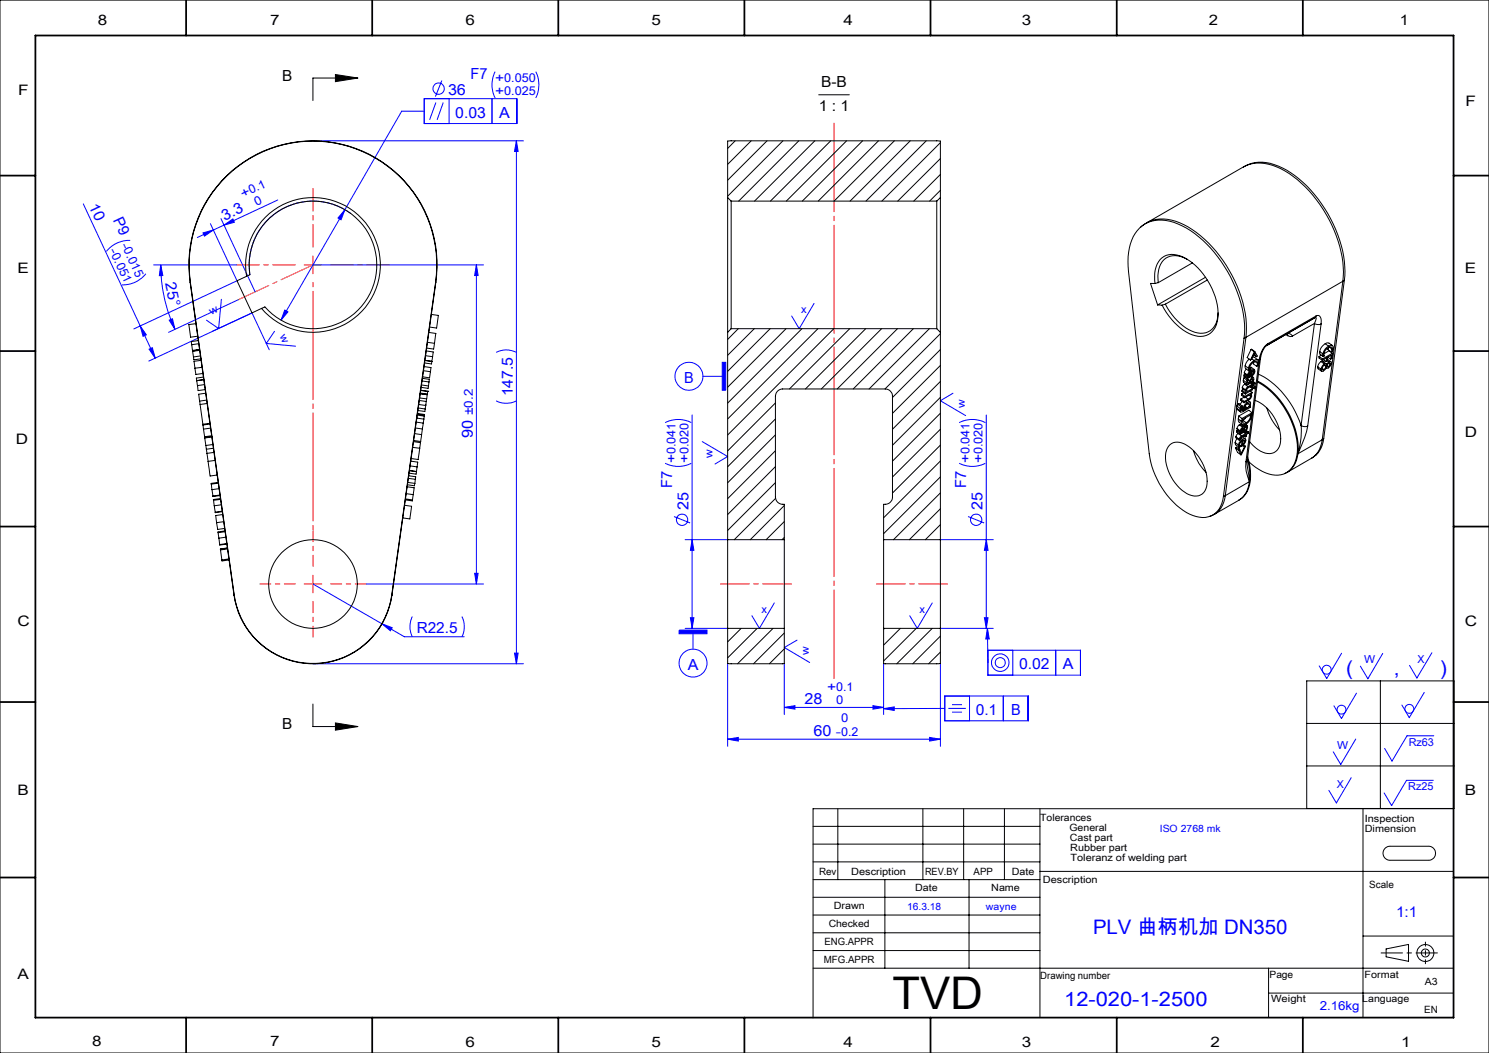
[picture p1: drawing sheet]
<svg xmlns="http://www.w3.org/2000/svg" width="420mm" height="297mm" viewBox="0 0 420 297" stroke-linecap="round" stroke-linejoin="round" font-family="sans-serif">
<g fill="none" stroke="#00f" stroke-width=".28">
<path d="M88.3 39.7h59.3M119.7 31.4h-6.4l-34 58.9M119.7 27.8h26.1v7.1h-26.1zM122.9 28.9l-1.7 4.9M124.6 22.7l-1.8 4.6M125 28.9l-1.7 4.9M126.7 27.8v7.1M138.8 27.8v7.1M139.7 20.2a8.2 8.2 0 0 0 0 7.4M145.7 39.7v147.5M145.7 39.7l.5 3h-1.1zM151.1 20.2a8.2 8.2 0 0 1 0 7.4"/>
<path d="M23.5 57.5l16 34.4M78.4 56.4l-15.2 7.1M97.3 59.1l-1.1 2.9-.8-.5zM36.7 67.8a8.3 8.3 0 0 0-6.7 3.1M41.1 77.2a8.3 8.3 0 0 1-6.7 3.2M43.3 74.7h23.5M45.3 74.7l.6 3h-1zM45.3 74.7a43.2 43.2 0 0 0 4.1 18.2M57.3 65.7l2.9-.8-2.5 1.7zM59.3 63.1l7.6 16.1-29.2 13.6M60.2 64.9l-4.5 2.1M62.3 61.7l9.7 20.6"/>
<path d="M63.2 63.5l-3 1.4M63.2 63.5l2.5-1.7 .4 .9zM88.3 74.7h48.1M99 60.2a18 18 0 0 0-20.1-.9 18 18 0 0 0-8.4 18.2M134.4 74.7v90M134.4 74.7l.5 3h-1zM39.5 91.9l4.3 9.1M39.5 91.9l1.8 2.5-.9 .5zM42.1 98.5l.9-.4 .8 2.9zM47.7 90.3l.9-.4 .8 3zM62.4 84.4l-.7 8.3-3.5-2.4M67.2 84.6l-19.6 9.1"/>
<path d="M71.1 88.3l-11.3 5.2M71.1 88.3l4.9 10.4M71.1 88.3l-29.1 13.5M77.4 93.4l-2.3 3.5 8.3 .7M80.3 87.5l.9 .5-1.9 2.3zM139.9 99.4a6.4 6.4 0 0 1 5.8 0M229.6 85.6l-4.2 7.1-2.1-3.6M139.9 113.1a6.4 6.4 0 0 0 5.8 0M187.6 119.2a8.2 8.2 0 0 1 7.4 0M195.2 117v60.2M198.3 106.1h5.4M203.7 102.2h1v7.9h-1z"/>
<path d="M268.8 110.9l-3.5 2.1 7.1 4.2M270.5 119.2a8.2 8.2 0 0 1 7.5 0M278.2 117v60.2M187.6 130.7a8.2 8.2 0 0 0 7.4 0M198.1 124.6l7.1 4.2-3.5 2.1M270.5 130.7a8.2 8.2 0 0 0 7.5 0M190.1 145.7l4.6 1.8M193.3 152.2h11.9M195.2 152.2l.5 3h-1zM265.3 152.2h14.9M273 145.7l4.6 1.8M278.2 152.2l.5 3h-1z"/>
<path d="M88.3 164.7l25.8 14.9h16.9M103.3 164.7h33.1M107.8 176l2.8 1.1-.5 .8zM116.3 173.9a6.4 6.4 0 0 0 0 5.7M130.3 173.9a6.4 6.4 0 0 1 0 5.7M133.9 161.7h1l-.5 3zM191.6 177.7h7.8v1h-7.8zM193.3 177.2h11.9M194.7 174.2h1l-.5 3zM195.5 178.7v4.4M218.4 170.1l-4.2 7.1-2.1-3.5M263 170.1l-4.3 7.1-2.1-3.5"/>
<path d="M265.3 177.2h14.9M277.7 174.2h1l-.5 3zM278.5 177.2l.5 3h-.9zM278.5 177.2l.2 9.7M88.3 187.2h59.3M145.1 184.2h1.1l-.5 3zM205.2 187.1v23.4M221.2 187.2v14.3M221.2 199.5h28M221.2 199.5l3-.5v1zM224.8 180.5l-3.6 2.1 7.2 4.3M246.2 199l3 .5-3 .5z"/>
<path d="M249.2 199.9l3-.5v1zM249.2 187.2v14.3M265.3 187.1v23.4M266.5 199.8l-17.3 .1M266.5 196.3h23.5v7h-23.5zM267.5 199.8h4.9M268.5 198.8h2.9M273.5 196.3v7M278.7 183.4h26.1v7h-26.1zM283 196.3v7M285.7 183.4v7M297.8 183.4v7"/>
<path d="M378.4 184.3l-4.2 7.1-2.1-3.6M382.6 195.5l-4.2 7.2-2.1-3.6M390 184.3l-4.2 7.1-2.1-3.5M401.7 195.3l-4.2 7.1-2.1-3.5M403.9 184.1l-4.2 7.1-2.1-3.5M205.2 208.5l3-.5v1zM205.2 208.5h60.1M262.2 208l3.1 .5-3.1 .5zM268.5 200.9h2.9M381.1 219.4l-4.2 7.1-2.1-3.6M382.4 208.5l-4.2 7.1-2.1-3.5M404.4 207.5h-7.5l-4.3 7.2-2-3.6"/>
<path d="M404.3 220.1h-7.6l-4.2 7.1-2.1-3.5"/>
<circle cx="123.7" cy="25" r="1.59"/>
<circle cx="194.3" cy="106.1" r="3.9"/>
<circle cx="192.4" cy="146.6" r="1.6"/>
<circle cx="275.3" cy="146.6" r="1.6"/>
<circle cx="195.5" cy="187" r="3.9"/>
<circle cx="282.1" cy="186.9" r="2.48"/>
<circle cx="282.2" cy="186.9" r="1.41"/>
<circle cx="374.2" cy="188.9" r="1.26"/>
<circle cx="397.5" cy="199.9" r="1.26"/>
<circle cx="378.4" cy="200.2" r="1.25"/>
</g>
<g fill="none" stroke="#000" stroke-width=".28">
<path d="M0 0h420v297h-420zM94.6 21l6.4 1-6.4 1zM101 22h-12.7v6.4M230.9 26.7h8.7M88.3 198.6v6.3h12.7M368.6 192h41.5v36h-41.5zM389.4 192v36M94.6 203.9l6.4 1-6.4 1zM368.6 204h41.5M368.6 216h41.5M229.3 233.1h64M229.3 238.1h64"/>
<path d="M236.3 228.1v20M260.3 228.1v20M271.8 228.1v20M283.3 228.1v20M293.3 228.1v58.9M384.5 228.1v58.9M390.8 239.1l1.1-.4h11a1.98 1.98 0 0 1 2 2 1.98 1.98 0 0 1-2 1.9h-10.8a1.98 1.98 0 0 1-1.9-1.3 1.98 1.98 0 0 1 .6-2.2zM410 228.1h-180.7v59M229.3 243.1h64M229.3 248.1h64M229.3 253.1h64M229.3 258.1h64"/>
<path d="M249.6 248.1v25M273.3 248.1v25M293.3 245.8h116.7M229.3 263.1h64M229.3 268.1h64M229.3 273.1h180.7M357.8 273.1v13.9M384.5 264h25.5M391 267.6l6.3-1.2v4.7l-6.3-1.2zM357.8 280.1h52.2"/>
<circle cx="402" cy="268.8" r="1.12"/>
<circle cx="402.1" cy="268.8" r="2.4"/>
</g>
<path d="M83.3 74.7h-16.5M88.3 69.7v-16.5M93.3 74.7h16.5" fill="none" stroke="#f00" stroke-width=".28" stroke-dasharray="30.5 1.3 1.3 1.3" stroke-dashoffset="24.1"/>
<path d="M88.3 79.7v69.7" fill="none" stroke="#f00" stroke-width=".28" stroke-dasharray="30.5 1.3 1.3 1.3" stroke-dashoffset="-2.5"/>
<path d="M88.3 159.7v-10M83.3 164.7h-10M88.3 169.7v10M93.3 164.7h10" fill="none" stroke="#f00" stroke-width=".28" stroke-dasharray="30.5 1.3 1.3 1.3" stroke-dashoffset="27.4"/>
<path d="M85.8 74.7h5M88.3 72.2v5M85.8 164.7h5M88.3 162.2v5" fill="none" stroke="#f00" stroke-width=".28"/>
<path d="M87.9 74.9l-20.7 9.7" fill="none" stroke="#f00" stroke-width=".28" stroke-dasharray="30.5 1.3 1.3 1.3" stroke-dashoffset="20.9"/>
<path d="M203.3 164.7h20M247.3 164.7h20" fill="none" stroke="#f00" stroke-width=".28" stroke-dasharray="30.5 1.3 1.3 1.3" stroke-dashoffset="22.4"/>
<path d="M235.3 34.7v156.7" fill="none" stroke="#f00" stroke-width=".28" stroke-dasharray="30.5 1.3 1.3 1.3" stroke-dashoffset="5.5"/>
<path d="M389.6 268.8h15.9" fill="none" stroke="#000" stroke-width=".28" stroke-dasharray="30.5 1.3 1.3 1.3" stroke-dashoffset="24.4"/>
<path d="M402.1 265.7v6.1" fill="none" stroke="#000" stroke-width=".28" stroke-dasharray="30.5 1.3 1.3 1.3" stroke-dashoffset="29.3"/>
<g fill="none" stroke="#000" stroke-width=".5">
<path d="M10 10h400v277h-400zM52.5 0v10M105 0v10M157.5 0v10M210 0v10M262.5 0v10M315 0v10M367.5 0v10M0 49.5h10M410 49.5h10M0 99h10M410 99h10"/>
<path d="M0 148.5h10M410 148.5h10M0 198h10M410 198h10M0 247.5h10M410 247.5h10M52.5 287v10M105 287v10M157.5 287v10M210 287v10M262.5 287v10M315 287v10"/>
<path d="M367.5 287v10"/>
</g>
<path d="M94.6 21l6.4 1-6.4 1zM94.6 203.9l6.4 1-6.4 1z" fill="#000"/>
<g fill="#00f">
<path d="M278.5 177.2l.5 3h-.9zM249.2 199.9l3-.5v1zM191.6 177.7v1h7.8v-1zM203.7 102.2h1v7.9h-1z"/>
<path d="M80.3 87.5l-1 2.8 1.9-2.3zM97.3 59.1l-1.9 2.4 .8 .5zM107.8 176l2.3 1.9 .5-.8zM205.2 208.5l3-.5v1zM262.2 208l3.1 .5-3.1 .5zM221.2 199.5l3-.5v1zM246.2 199l3 .5-3 .5z"/>
<path d="M63.2 63.5l2.5-1.7 .4 .9zM57.3 65.7l2.9-.8-2.5 1.7z"/>
<path d="M277.7 174.2h1l-.5 3zM278.2 152.2l.5 3h-1z"/>
<path d="M145.1 184.2h1.1l-.5 3zM145.7 39.7l.5 3h-1.1z"/>
<path d="M133.9 161.7h1l-.5 3zM134.4 74.7l.5 3h-1z"/>
<path d="M195.2 152.2l.5 3h-1zM194.7 174.2h1l-.5 3z"/>
<path d="M45.3 74.7l.6 3h-1zM47.7 90.3l.9-.4 .8 3z"/>
<path d="M39.5 91.9l1.8 2.5-.9 .5zM42.1 98.5l.9-.4 .8 2.9z"/>
</g>
<g fill="none" stroke="#000" stroke-width=".28">
<path d="M207.4 39.7l-2.2 2.2M211.9 39.7l-6.7 6.7M216.4 39.7l-11.2 11.1M220.8 39.7l-15.6 15.6M225.3 39.7l-16.9 17M229.8 39.7l-17 17M234.3 39.7l-17 17M238.8 39.7l-17 17M243.3 39.7l-17 17M247.8 39.7l-17 17M252.3 39.7l-17 17M256.8 39.7l-17 17"/>
<path d="M261.3 39.7l-17 17M205.2 55.7v-15.9l.6-.1 59.5 .1v15.9M205.2 55.7v38M205.2 55.7l1 1M206.2 56.7v36M206.2 56.7h58M264.2 56.7v36M265.3 55.7v38M265.3 40.2l-16.6 16.5M265.3 44.7l-12.1 12M265.3 49.2l-7.6 7.5M265.3 53.7l-3.1 3"/>
<path d="M265.3 55.7l-1.1 1M350.8 47.1a10 10 0 0 1 9.8-.3 33.5 33.5 0 0 1 16.1 17.9 28.3 28.3 0 0 1 2.5 14.4M53.6 79.6h.1M53.6 79.6a35 35 0 0 1 34.7-39.9 35 35 0 0 1 34.6 39.9M53.6 79.6l12.4 88.2M53.7 79.6a34.9 34.9 0 0 1 34.6-39.8 34.9 34.9 0 0 1 34.6 39.8M53.7 79.6l12.4 88.2M69.6 77.9a19 19 0 0 1 22.1-21.8 19 19 0 0 1 13 28.2 19 19 0 0 1-30.9 2.7M69.6 77.9l.9-.4a18 18 0 0 1 21-20.5 18 18 0 0 1 12.4 26.6 18 18 0 0 1-29.2 3l-.9 .4M69.6 77.9l-2.7 1.3 4.2 9.1 2.7-1.3M122.9 79.6h.1M122.9 79.6l-12.4 88.2"/>
<path d="M122.9 79.6l-5.3 38.3M323.4 62.9l-1.7 1.3M323.4 62.9a10.7 10.7 0 0 1 10.5 .5 36 36 0 0 1 17 23.4l.6 4.3-.1 4M323.4 62.9l27.4-15.8a10.9 10.9 0 0 1 10.5 .5 35.5 35.5 0 0 1 16.1 20.4 26.1 26.1 0 0 1 1.4 11.3M325.8 80a7.9 7.9 0 0 1 1.9-7.3 6.3 6.3 0 0 1 7.7 .7 19.4 19.4 0 0 1 8.1 16.5 5 5 0 0 1-7.2 4.5 17 17 0 0 1-8.5-8.3M325.8 80l-1.3-.1 2 6.1M326.7 79.7l-.9 .3M334.9 73.1a5 5 0 0 0-7.5 1.4l-.7 2.3v2.9M336.3 74.2l-9.6 5.5M340 78.2l-13.5 7.8M340.5 79l-11.8 6.8M378.8 79.3l-27.4 15.8"/>
<path d="M378.8 79.3l-5.8 44.7M379.2 79.1l-.4 .2M379.2 79.1l-5.8 44.6M54.1 97.2l.2 1.6M54.3 98.8v.2M54.3 99v.1M54.3 99.1l.3 1.6M55.2 91.3l-1.9 .2 .5 3.6 2-.3M55.9 96.1l-2 .2 .2 .9M56.1 96.9l-2 .3M56.3 98.6l-2 .2M56.3 98.8l-2 .3"/>
<path d="M56.3 98.7l-2 .3M120.2 99l2 .3-.2 1.3M120.6 96.6l2 .2M121 93.8l1.9 .2-.3 2.8M121.7 88.7l1.9 .3-.4 3.5-2-.3M122.6 96.8l-.3 1.7-2-.3M205.2 93.7v58.5M206.2 92.7l-1 1M206.2 92.7h58M208.2 92.7l-3 3M212.8 92.7l-7.6 7.5M217.2 92.7l-12 12"/>
<path d="M221.7 92.7l-16.5 16.5M226.2 92.7l-21 21M230.7 92.7l-25.5 25.5M235.2 92.7l-30 30M239.7 92.7l-17 17M244.2 92.7l-17 17M248.7 92.7l-17 17M253.2 92.7l-17.1 17M257.6 92.7l-16.9 17M262.1 92.7l-17 17M264.2 92.7l1.1 1M265.3 94.1l-15.7 15.6"/>
<path d="M265.3 98.6l-13.6 13.5M265.3 93.7v58.5M326.5 86l1.3 .1M328.7 85.8a14.8 14.8 0 0 0 9.2 8.1 4.6 4.6 0 0 0 5.6-4.5l.1-1.2M328.7 85.8l-.9 .3M350.9 95.4a32.7 32.7 0 0 0-6.4-21.6 27.8 27.8 0 0 0-14.5-11.4 8.8 8.8 0 0 0-11.4 7.6l-.4 2.4 .1 4.1 5.9 51.5a23.4 23.4 0 0 0 11.4 17 6.6 6.6 0 0 0 7.3-.3 7.3 7.3 0 0 0 2.2-4.7M350.9 95.4l-5.8 44.6M351.4 95.1l-.5 .3M351.4 95.1l-2.5 19.4M352.9 98.6l1 .6M352.9 98.6l-1.1 2.3 .9 .7M352.9 98.6l.9 .6"/>
<path d="M353.8 99.2l-1.1 2.4M353.8 99.7h.1M353.8 99.7l.5 .9M353.8 99.7l-.8 1.6-.3 .3M353.9 99.2h-.1M353.9 99.2l.7 1.2-.3 .2M357.3 97.5h-.1a5.7 5.7 0 0 0-1.6 3.4M357.5 97a6.6 6.6 0 0 0-2.3 4.5M357.5 97l-.2 .5M362.7 94.4l.5 .3M362.9 94.2a1.27 1.27 0 0 1 1.7 .6M362.9 94.2l-5.7 3.3"/>
<path d="M363 94.2l.2 .5M363.1 94.2h-.2M363.2 94.7l.8 .2 .6-.1M370.8 91.2a1.9 1.9 0 0 0 1.8 .2M370.8 91.2l-6.2 3.6M370.8 91.2l-3.8 28.8M370.9 89.6h.3l.1 .2-.5 1.4M370.9 89.6l-13.6 7.9M370.9 89.6l-8 4.6M371.2 89.1a.99 .99 0 0 1 1.2 .1 .99 .99 0 0 1 .3 1.1l-.1 1.1M371.2 89.1l-.3 .5M371.2 89.1l-13.7 7.9"/>
<path d="M372.3 99.2v.7l.9 .7M372.3 99.2l.9 .6M372.6 91.4l-3.7 28.8M373.2 99.8v.8M373.8 96.9l.8-.2 1.2 .8M373.8 96.9l-.9 .9-.6 1.4M373.8 96.9l1 .7M374.7 98l.7-.2 .3 .2v.5M374.7 98a2.06 2.06 0 0 0-1.1 2.4l-.4 .2M374.8 98l-.3 .6 1 .7M374.8 97.6a3 3 0 0 0-1.6 2.2M374.8 97.6l.8-.2a1.11 1.11 0 0 1-.1 1.9"/>
<path d="M375 97.9l.7 .6M375.7 98.5l-.2 .8M375.8 99.6l-.9-.7-1.4 .9M375.8 99.6l-2.8 1.6M375.8 99.6l-.2 1.5-.3 .2M54.6 100.7l.1 .8 2-.3M55 103.9l.2 1.7 2-.3M55.5 107.4l.2 1.4M55.5 107.3v.1M55.7 108.8l.2 1.4 2-.3M56.3 113.1l.1 .9M56.6 100.4l-2 .3"/>
<path d="M56.7 101.6l-2 .3 .3 2M57 103.6l-2 .3M57.2 119.7l.1 .2M57.3 119.9l.1 1.1M57.4 106.4l-2 .2 .1 .7M57.5 107.1l-2 .3M57.5 107.1l-2 .2M57.7 108.5l-2 .3M58 110.9l-2 .3 .3 1.9M58.3 112.9l-2 .2M58.4 113.8l-2 .3 .8 5.6 2-.3M59.2 119.6l-1.9 .3"/>
<path d="M117.4 119.1l-6.8 48.7M117.4 119.1l2 .2M117.6 117.9l-.2 1.2M117.6 117.9l2 .3M117.7 117.1l2 .3-.1 .8M117.7 116.8l2 .3v.2M117.8 116.6l1.9 .4M118 115.1l1.9 .3M118.1 114.1l2 .3M118.3 113l1.9 .2M118.4 112.3l1.9 .2-.1 .7M118.5 111l2 .2"/>
<path d="M118.5 111.1l2 .2-.1 1.2M118.6 110.1l2 .3-.1 .7-1.9-.2M118.7 110.1l1.9 .2M118.9 108.6l2 .3M119 107.5l2 .2M119.1 106.7l2 .3-.1 .7M119.4 119.3l-.2 1.7-2-.3M119.5 104.6l1.9 .2M119.6 118.2l-.2 1.1M119.6 103.4l2 .3-.2 1.1M119.8 101.6l2 .3M119.8 101.7l2 .2"/>
<path d="M119.9 115.4l-.1 .7-1.9-.3M120 100.3l2 .3M120.1 114.4l-.2 1M120.1 114.1v.2M120.2 113.2l-.1 1.2M120.6 110.3h.1M120.9 108.9l-.1 .6-2-.2M121 107.7l-.1 1.2M121.4 104.8l-.2 1.8-2-.3M121.8 101.9l-.1 .8-2-.3M121.8 101.9h.1M122 100.6l-.2 1.3"/>
<path d="M218.7 113.7l-13.5 13.5M218.7 118.2l-13.5 13.5M265.3 103.1l-13.6 13.5M265.3 107.6l-13.6 13.5M265.3 112.1l-13.6 13.5M265.3 116.6l-13.6 13.5M348.8 115.1l.2 .4M348.8 115.1l-3.2 24.7M348.8 115.1l.9 .7M348.9 114.5l-.1 .6M348.9 114.5l.9 .7M349 115.5l.9 .7"/>
<path d="M349.1 114l-.2 .5M349.1 114l.4-.2 .9 .7M349.1 114l1 .7M349.3 118.2l.2 .9M349.3 118.2l.9 .6M349.4 117.4l-.1 .8M349.4 117.4l.9 .6M349.5 119.1l.9 .7M349.6 119.8h.4l.9 .6M349.6 119.8l-.7 1.1M349.6 119.8l.9 .7M349.8 115.2l-.1 .6"/>
<path d="M350 112.5v.4l.9 .7M350 112.5l1 .7M350.1 114.7l-.3 .5M350.1 115.2l.7 .4M350.2 115l.6 .5M350.2 111.1v.4l.9 .7M350.2 111.1l1 .7M350.3 114.7l.4 .3M350.3 110.1v.3l1 .7M350.3 110.1l1 .6M350.3 118l-.1 .8M350.4 114.5a1.04 1.04 0 0 0-.1 1.3l.5-.2"/>
<path d="M350.4 114.5l-.3 .2M350.4 109.3v.3l1 .7M350.4 113.2l-.6 .9M350.4 109.3l1 .7M350.5 118.6h-.7M350.6 119.8l.1 .3M350.7 107.2v.6l1.1 .7M350.7 115v.4l.3 .1M350.7 107.2l.9 .7M350.8 109.8l-.5 .3M350.8 110.8l-.6 .3M350.9 106.6l-.2 .6"/>
<path d="M350.9 106.6l.9 .7M350.9 112l-.9 .5M350.9 105.8v.3l.9 .7M350.9 105.8l1 .7M350.9 119.8l.5 .4M351 105.1v.3l1 .8M351 105.1l.9 .7M351 113.2l-.1 .4M351 115.5h.1M351 115.5l-.2 .1M351 114.8l.5 .4M351.1 108.4l-.7 .9"/>
<path d="M351.1 108.4l.9 .7M351.2 111.8l-.1 .4M351.2 114.5l.6 .5M351.2 105.6l-.3 .2M351.2 103.2l.1 .7 .9 .7M351.2 106.4l-.3 .2M351.2 103.2l.9 .7M351.3 110.7v.4M351.3 117.8l-.7 .7 .9 .7M351.3 108.2l-.2 .2M351.3 112l.8 .6M351.4 110v.3"/>
<path d="M351.4 119.7l.4 .3M351.4 113.3l.4 .3M351.6 104.1l-.6 1M351.8 107.3l-.2 .6M351.8 113.6a2.04 2.04 0 0 0-1.1 1.4M351.8 113.6l.4-.2h.4l.1 .2v.6l-.3 .6M351.8 106.8l.4 .3M351.8 115l-.3 .2M351.9 106.5l-.1 .3M351.9 105.8v.3l.3 .2M351.9 107.9l.2 .2M352 113.8l.4 .4"/>
<path d="M352 109.1l-.4 .3-.2 .6M352 113l.6 .4M352.1 112.6l-1.1 .6M352.1 103.9l.1 .7M352.2 107.1l-.3 .7v.3h.2M352.2 106.3h.1M352.2 107.1l-.4 .2M352.2 107.1l.4 .3M352.2 106.3l-.3 .2M352.2 105.7l.5 .3M352.3 104.6l.3 .2M352.3 105.4l.5 .5"/>
<path d="M352.4 101.3l-.9 1-.3 .9M352.4 114.8h.1M352.4 111.5l.3 .3M352.4 114.2v-.2a1.03 1.03 0 0 0-1 .3 1.03 1.03 0 0 0-.2 1l.3-.1M352.4 114.2l-.1 .4-.5 .4M352.4 117.2l.3 .2M352.5 104.3l.5 .4M352.5 114.5l.1 .1M352.5 105.2l.3 .2M352.6 103.8l.1 .5M352.6 104.8l-.5 .4-.2 .6M352.6 104.8h.4l.1 .9 .5-.7"/>
<path d="M352.6 107.4l-.5 .7M352.6 103.8l.3-.2 .9 .6M352.6 103.8l.9 .7M352.6 108l.6 .4M352.6 109.1l.7 .5M352.6 114.6v.3l-2.3 1.3h-.3l-.3-.4M352.6 109l.4 .3M352.6 114.6l-.2 .2M352.7 110.3l.5 .4M352.7 104.3v.2M352.7 104.3l.9 .7M352.7 107.7l.5 .4"/>
<path d="M352.7 111.8l-.6 .8M352.7 111.8v-.3l-.3-.1-1.3 .8M352.7 111.2h.1M352.7 111.2l.2 .1a1.27 1.27 0 0 1-.8 1.6l-1.2 .7M352.7 117.4a2.56 2.56 0 0 1-1.2 1.8M352.7 117.4l.1-.4-2.2 1.3v.9l.2 .2 .7-.2M352.8 107.5l.3 .3M352.8 111.2l.2 .1M352.8 105.4v-.3a.49 .49 0 0 0-.5 .4 .49 .49 0 0 0 .2 .5h.2M352.8 105.9l-.1 .1M352.8 105.4v.5M352.8 106.2l.4 .3"/>
<path d="M353 109.3l.1-.5-1.2 .7-.2 .6-.3 .2M353.1 106.1l.5 .4M353.1 101.2l.6 .5M353.1 107l.2 .1M353.2 116.4a3.3 3.3 0 0 1-2.5 3.5l-.5-.5v-.6M353.2 116.4l-1-.7-2.8 1.7M353.2 108.4l-1.2 .7M353.2 110.7l-2 1.1M353.2 110.7l-.1 .3-.4 .2M353.2 116.4l-2.9 1.6M353.2 106.5l-.6 .9M353.2 106.5l.4 .1a.96 .96 0 0 1-.5 1.2"/>
<path d="M353.2 108.1v.3M353.2 109.2l.6 .4M353.3 107.7l.2 .2M353.3 100.7l.6 .1 .9 .7M353.3 109.6l-2 1.1M353.3 109.6l-.1 .4-1.9 1.1M353.3 109.2l.5 .3M353.3 107.1l-.2 .7M353.3 107.1v-.2l-.3 .1a1.5 1.5 0 0 1-1.3 1.4l-.1-.5M353.4 108.6l-.1 .5-.3 .2M353.4 108.7l.6 .4M353.4 108.6l.8 .5"/>
<path d="M353.4 107.6l.5 .3M353.5 104.5l.1 .5M353.5 107.9l-.3 .2M353.5 107.9v.3l.4-.3M353.6 100.1l.7 .5M353.7 102.1l.7-.3 .3 .3v.4M353.7 102.1a2.06 2.06 0 0 0-1.2 2.3l-.3 .2M353.7 102.1l-.2 .5 1 .7M353.7 101.7l-.4 .3a2.79 2.79 0 0 0-1.2 1.9M353.7 101.7l.8-.3a1.12 1.12 0 0 1 0 1.9M353.8 104.2a1.47 1.47 0 0 1-.7 1.9l-1.3 .7M353.8 104.2l-.3 .3"/>
<path d="M353.9 101.9l.8 .6M353.9 107.9l.1 .4-.6 .3M354 109.1l-.2 .4M354 109.1l.2 .1-.1 .3-.3 .1v-.1M354 113a12.1 12.1 0 0 1 7.1 12.2 3.3 3.3 0 0 1-4.9 2.4l-2-1.3-1.7-1.7M354.2 109.4l-2.8 20.8M354.7 107.7a23.1 23.1 0 0 1 11.2 19.8 6.3 6.3 0 0 1-5.4 6.5 12 12 0 0 1-8.2-3.7M354.7 102.5l-.2 .8M354.7 107.5a22.7 22.7 0 0 1 11.4 20.5M355 105.5a24 24 0 0 1 12 14.5M355.2 101.5l-1 7.6M355.6 100.9l-.4 .6"/>
<path d="M355.6 100.9l-3.8 28.8M357.4 115.1a13.8 13.8 0 0 0 3.5 6.1M371.7 103.4l.1 .6M371.7 103.4l.9 .7M371.8 104l.9 .7M372.1 100.5l-.1 .5 1 .6M372.1 100.5l.9 .7M372.6 102l-.6 .5-.3 .9M372.6 102l.5-.1 1 .8M372.6 102l1 .7M372.7 100.2l-.6 .3M372.9 104l.1 .3 .4-.1"/>
<path d="M372.9 103.9l.5 .3M373 101.6l1.2-.7-.1 1.1M373 101.2v.4M373.3 101.5l.8 .5M373.5 103h.4l.1 .3M373.5 103l-.6 1M373.6 102.7l-.6 .5-.4 .9M373.6 103l.4 .3M373.6 101.7l-.3 .4M374 103.3l-.6 .9M374.1 103.7l.1 .1M374.1 103.7l-.2 .3a1.08 1.08 0 0 1-1.2 .7l-.1-.6"/>
<path d="M374.3 103.1l.4 .3M374.4 101.7l.5 .4M374.4 101.3l1 .7M374.5 100.7l1-.5-.2 1.1M374.5 100.7l-.1 1.1-.3 .2M374.5 100.7l.8 .6M374.9 102.4l.3 .3M374.9 102.1l-.7 .7-.1-.2-.5 .1M374.9 102.1l.3-.2a1.23 1.23 0 0 1-.9 2l-.2-.2M375.2 102.7l-.5 .7M375.2 102.7v-.2a.68 .68 0 0 0-.7 .2 .68 .68 0 0 0-.1 .8l.3-.1M57.4 121l.3 2.2"/>
<path d="M57.7 123.2v.2M57.7 123.4v.1M57.7 123.5l.4 2.2M58.1 125.7l.1 1M58.2 126.7l.2 1.2M58.4 127.9l.3 2.2M58.7 130.1l.6 4.2 1.9-.3M59.4 120.8l-2 .2M59.7 122.9l-2 .3M59.7 123.1l-2 .3M59.8 123.3l-2.1 .2M59.8 138.1l.2 1.8 2.1-.3"/>
<path d="M60 125.4l-1.9 .3M60.2 126.4l-2 .3M60.4 127.6l-2 .3M60.7 129.9l-2 .2M61.5 136.1l-1.9 .4M61.6 136.3l-2 .3 .2 1.5M61.8 137.8l-2 .3M62.1 139.8l-2 .1M114.6 139.2l2 .3M114.8 137.3l2 .3-.2 1.9M115 136.1l2 .2M115.2 134.9l2 .3"/>
<path d="M115.3 134.2l2 .3-.1 .7M115.5 132.7l2 .3M115.7 131.4l2 .3M115.9 130.1l1.9 .2-.1 1.4M116.4 126.2l2 .2M116.6 139.5l-.3 1.5M116.6 124.6l2 .2-.2 1.6M116.9 122.3l2 .3M117 136.3l-.1 .7-2-.3M117.2 135.2l-.2 1.1M117.5 133l-.1 .7-2-.2M117.5 133h.1"/>
<path d="M117.7 131.7l-.2 1.3M118.4 126.4l-.5 3.2-1.9-.3M118.9 122.6l-.2 1.9-2-.3M119.2 120.7l-.3 1.9M218.7 122.7l-13.5 13.5M218.7 127.1l-13.5 13.5M218.7 131.6l-13.5 13.5M218.7 136.1l-13.5 13.5M265.3 121.1l-13.6 13.4M265.3 125.6l-13.6 13.5M265.3 130l-16.1 16M265.3 134.5l-16.1 16"/>
<path d="M265.3 139l-13.3 13.2M330 125.5a3.9 3.9 0 0 1 4.8 .1 12.5 12.5 0 0 1 5.6 11.6 3.3 3.3 0 0 1-4.9 2.4 12.5 12.5 0 0 1-6.7-11.8l.4-1.3zM336.6 127.1a14.2 14.2 0 0 0 3.6 6.1M345.6 139.8l-.5 .2M345.6 139.8a6.7 6.7 0 0 1-3 5.2M348.4 124.8l.1 .6 1 .7M348.4 124.8l.9 .7M348.5 126.3l.3-.2 .9 .7M348.5 126.3l.6 1.3 .9 .7M348.5 126.3l.9 .7M348.6 123.2l.1 .3 .9 .7M348.6 123.2l.9 .7"/>
<path d="M348.9 121.5l-.1 .4 .9 .7M348.9 121.5l.9 .7M348.9 120.9l.1 .3M348.9 120.9l.9 .6M349 123.7l-.6 1.1M349 121.2l1 .7M349.1 121.3l-.2 .2M349.3 122.3l-.4 .3-.3 .6M349.3 122.3l.9 .7M349.3 125.5l.2 .6M349.3 122.2v.1M349.4 127l.6 1.3"/>
<path d="M349.5 123.9l.1 .3M349.6 125.5l.5 .4M349.7 126.8l-.3 .2M349.8 122.2l-.1 .4M349.8 121.5l.3 .5M349.9 125.7l-.4 .9M350 123.5l.5 .4M350.1 122h.1M350.1 125.9l.2-1.5-.6 .8 .1 .7-.3 .2M350.1 122l-.3 .2M350.2 121.4l.4 .3M350.2 123l-.7 .9"/>
<path d="M350.2 121.2l.6 .4M350.4 123.2l.9 .6M350.4 125.7l.6 .4M350.5 123.9l-.7 .6-.5 1M350.5 123.9l.7-.1a1.58 1.58 0 0 1-1.1 2.1M350.5 120.9l.3 .2M350.5 120.5l-.4 .4-.3 .6M350.5 120.5h.5v1l.6-.7M350.7 124.2l-.2 1.1 .6-.8M350.7 124.2h.2l.2 .3M350.7 120.1l-.1 .1M350.7 120.1l.9 .7"/>
<path d="M350.7 124.2l.4 .3M350.7 125.4l.6 .5M350.8 121.1l-.1-.2a.49 .49 0 0 0-.5 .3 .49 .49 0 0 0 .2 .6l.2-.1M350.8 121.6l-.2 .1M350.8 121.1v.5M350.8 121.9l.5 .4M350.8 122.9l.4 .3M351 126.1l-.8 1.7-.5-1M351.1 121.7l.3 .3M351.2 123.2l.1-.5-1.2 .7-.2 .6-.3 .2M351.3 122.3l-1.1 .7M351.3 125.9l-.3 .2"/>
<path d="M351.3 125.9l-1.3 2.4M351.4 122l-.1 .3M351.4 121.5l.3 .3M351.4 130.2a10.5 10.5 0 0 0 1 5.7M351.4 120.2l.2 .6M351.5 121.4l.6 .4M351.7 121.8l-.3 .2M351.7 121.8l-.1 .3 .5-.3M351.8 129.7v1.2l.6 5M351.8 120a1.42 1.42 0 0 1-.8 1.8l-1.3 .8M351.8 120l-.4 .2M351.8 129.7l-.4 .5"/>
<path d="M351.9 129.5l.6 3.1-.1 3.3M351.9 128.8a13.7 13.7 0 0 1-.4 10.3l-1 1.2-1.1 .8M352.1 121.8l.1 .4-.6 .3-.1 .5-.3 .2M352.4 135.9a6.5 6.5 0 0 1-3 5.2M352.4 135.9l-6.8 3.9M363.1 133.2l-.8 .4M366.1 128a6.8 6.8 0 0 1-3 5.2M367 120a1.91 1.91 0 0 0 1.9 .2M367 120a21.7 21.7 0 0 1-.9 8M368.9 120.2a31.3 31.3 0 0 1-2.8 7.8M369.9 129.3l-6.8 3.9M371.2 128.3l-1.3 1"/>
<path d="M373 124a6.7 6.7 0 0 1-3.1 5.3M373 124l-6.9 4M373.4 123.7l-.4 .3M373.4 123.7a7.5 7.5 0 0 1-2.2 4.6M60.4 142.7l.3 1.8 2-.3M61.1 147.4l.3 1.9 2-.3M61.7 151.8l.3 1.8 2-.3M62.2 140.9l-2 .2 .2 1.6M62.2 140.6l-2 .4M62.2 155.1l.4 2.8 2-.2M62.4 142.4l-2 .3M62.7 144.3l-2 .2"/>
<path d="M62.8 145.1l-2 .3 .3 2M63.1 147.1l-2 .3M63.5 149.8l-2 .3M63.5 150l-2 .2 .2 1.6M63.7 151.5l-2 .3M64 153.5l-2 .1M64.1 154.6l-1.9 .3v.2M64.1 154.5l-1.9 .3M64.2 154.8l-2 .3M64.6 157.9l-2 .3v-.2M114.1 142.5l2 .3-.5 3.6-2-.3M114.3 141l2 .3v-.3"/>
<path d="M114.4 140.7l1.9 .3M205.2 152.2v25M205.2 152.2h16M218.8 140.6l-11.7 11.6M221.2 152.2v25M221.2 152.2v-10a2.27 2.27 0 0 1-2.5-2v-28.5a2.05 2.05 0 0 1 2-2h29a2.05 2.05 0 0 1 2 2v28.5a2.27 2.27 0 0 1-2.5 2v10M221.2 142.6l-9.6 9.6M221.2 147.1l-5.1 5.1M221.2 151.6l-.6 .6M249.2 152.2v25M249.2 152.2h16.1M265.3 152.2v25"/>
<path d="M265.3 143.5l-8.8 8.7M265.3 148l-4.3 4.2M341.2 145.7h-.1M342.6 145l-1.3 .6M349.4 141.1l-6.8 3.9M66 167.8h.1M66 167.8a22.5 22.5 0 0 0 22.3 19.4 22.5 22.5 0 0 0 22.3-19.4M66.1 167.8a22.4 22.4 0 0 0 22.2 19.3 22.4 22.4 0 0 0 22.2-19.3M110.5 167.8h.1M205.2 177.2v9.9l.5 .1h15.5v-10M205.2 177.2h16M209.1 177.2l-3.9 3.8"/>
<path d="M213.6 177.2l-8.4 8.4M218.1 177.2l-10.1 10M221.2 178.5l-8.7 8.7M249.2 177.2v10l16.1-.1v-9.9M249.2 177.2h16.1M249.5 177.2l-.3 .3M254 177.2l-4.8 4.8M258.4 177.2l-9.2 9.2M263 177.2l-10.1 10M265.3 179.4l-7.8 7.8M221.2 183l-4.2 4.2M265.3 183.9l-3.4 3.3"/>
<circle cx="88.3" cy="164.7" r="12.5"/>
</g>
<text font-size="12.7" x="251.7" y="284.5">TVD</text>
<g font-size="5.6" fill="#00f">
<text x="379.7" y="190.3">(</text>
<text x="393.2" y="190.3">,</text>
<text x="406.3" y="190.3">)</text>
<text x="308.3" y="263.5">PLV 曲柄机加 DN350</text>
<text x="300.2" y="283.9">12-020-1-2500</text>
</g>
<g font-size="4.3">
<text x="79.6" y="22.8">B</text>
<text x="231.6" y="24.6">B-B</text>
<text x="230.9" y="31.4">1 : 1</text>
<text x="79.6" y="205.7">B</text>
</g>
<g font-size="4.3" fill="#00f">
<text x="132.7" y="22.2">F7</text>
<text x="126.4" y="26.8">36</text>
<text x="128.4" y="33.1">0.03</text>
<text x="140.8" y="33.1">A</text>
<text x="25" y="58.2" transform="rotate(65 25 58.2)">10</text>
<text x="31.9" y="62" transform="rotate(65 31.9 62)">P9</text>
<text x="63.3" y="62.3" transform="rotate(-25 63.3 62.3)">3.3</text>
<text x="46.6" y="79.8" transform="rotate(78 46.6 79.8)">25°</text>
<text x="193" y="107.9">B</text>
<text x="144.6" y="111.8" transform="rotate(-90 144.6 111.8)">147.5</text>
<text x="133.4" y="123.5" transform="rotate(-90 133.4 123.5)">90</text>
<text x="189.6" y="137.6" transform="rotate(-90 189.6 137.6)">F7</text>
<text x="272.6" y="137.6" transform="rotate(-90 272.6 137.6)">F7</text>
<text x="194.2" y="144" transform="rotate(-90 194.2 144)">25</text>
<text x="277.1" y="144" transform="rotate(-90 277.1 144)">25</text>
<text x="117.5" y="178.6">R22.5</text>
<text x="194" y="188.8">A</text>
<text x="287.4" y="188.7">0.02</text>
<text x="299.8" y="188.7">A</text>
<text x="226.9" y="198.5">28</text>
<text x="275.2" y="201.6">0.1</text>
<text x="285.2" y="201.6">B</text>
<text x="229.5" y="207.5">60</text>
</g>
<text font-size="4.2" fill="#00f" x="393.8" y="258.6">1:1</text>
<g font-size="4.1">
<text x="27.6" y="7">8</text>
<text x="76.2" y="7">7</text>
<text x="131.3" y="7">6</text>
<text x="183.8" y="7">5</text>
<text x="237.9" y="7">4</text>
<text x="288.3" y="7">3</text>
<text x="340.9" y="7">2</text>
<text x="394.8" y="7">1</text>
<text x="5.1" y="26.7">F</text>
<text x="413.4" y="30">F</text>
<text x="4.9" y="77">E</text>
<text x="413.2" y="77">E</text>
<text x="4.4" y="125.3">D</text>
<text x="413.2" y="123.3">D</text>
<text x="4.9" y="176.5">C</text>
<text x="413.2" y="176.5">C</text>
<text x="4.9" y="224.3">B</text>
<text x="413.2" y="224.3">B</text>
<text x="4.9" y="276.1">A</text>
<text x="26" y="295.1">8</text>
<text x="76.2" y="295.1">7</text>
<text x="131.3" y="295.3">6</text>
<text x="183.8" y="295.3">5</text>
<text x="237.9" y="295.3">4</text>
<text x="288.3" y="295.3">3</text>
<text x="341.5" y="295.3">2</text>
<text x="395.2" y="295.3">1</text>
</g>
<text font-size="3.5" fill="#00f" x="372.3" y="285">2.16kg</text>
<g font-size="3.4" fill="#00f">
<text x="139.7" y="23.1">+0.050</text>
<text x="139.7" y="26.8">+0.025</text>
<text x="68.5" y="55.8" transform="rotate(-25 68.5 55.8)">+0.1</text>
<text x="72.4" y="58.1" transform="rotate(-25 72.4 58.1)">0</text>
<text x="30.8" y="70.6" transform="rotate(65 30.8 70.6)">-0.051</text>
<text x="34.1" y="69" transform="rotate(65 34.1 69)">-0.015</text>
<text x="133.4" y="117.2" transform="rotate(-90 133.4 117.2)">±0.2</text>
<text x="190.5" y="130.7" transform="rotate(-90 190.5 130.7)">+0.041</text>
<text x="194.2" y="130.7" transform="rotate(-90 194.2 130.7)">+0.020</text>
<text x="273.5" y="130.7" transform="rotate(-90 273.5 130.7)">+0.041</text>
<text x="277.2" y="130.7" transform="rotate(-90 277.2 130.7)">+0.020</text>
<text x="233.3" y="194.8">+0.1</text>
<text x="235.8" y="198.5">0</text>
<text x="237.3" y="203.8">0</text>
<text x="235.8" y="207.5">-0.2</text>
</g>
<g font-size="3.1" fill="#00f">
<text x="59.6" y="88.9" transform="rotate(-25 59.6 88.9)">w</text>
<text x="226" y="88.4">x</text>
<text x="78.9" y="94.7" transform="rotate(65 78.9 94.7)">w</text>
<text x="272.1" y="115.1" transform="rotate(-90 272.1 115.1)">w</text>
<text x="201" y="129.1" transform="rotate(-90 201 129.1)">w</text>
<text x="214.8" y="172.9">x</text>
<text x="259.3" y="172.9">x</text>
<text x="228.1" y="184.7" transform="rotate(-90 228.1 184.7)">w</text>
<text x="384.8" y="187.1">W</text>
<text x="399.9" y="186.9">X</text>
<text x="377.2" y="211.3">W</text>
<text x="397.4" y="210.4">Rz63</text>
<text x="377.1" y="222.2">X</text>
<text x="397.2" y="222.9">Rz25</text>
</g>
<g font-size="2.8">
<text x="293.4" y="231.6">Tolerances</text>
<text x="385" y="231.9">Inspection</text>
<text x="301.7" y="234.4">General</text>
<text x="301.8" y="237.2">Cast part</text>
<text x="385" y="234.7">Dimension</text>
<text x="301.9" y="240">Rubber part</text>
<text x="302" y="242.9">Toleranz of welding part</text>
<text x="231" y="246.9">Rev</text>
<text x="240.1" y="246.9">Description</text>
<text x="258.1" y="251.3">Date</text>
<text x="260.9" y="246.9">REV.BY</text>
<text x="274.6" y="246.9">APP</text>
<text x="279.6" y="251.3">Name</text>
<text x="285.4" y="246.9">Date</text>
<text x="294.2" y="249.2">Description</text>
<text x="386.2" y="250.4">Scale</text>
<text x="235.2" y="256.3">Drawn</text>
<text x="233.7" y="261.4">Checked</text>
<text x="232.6" y="266.7">ENG.APPR</text>
<text x="232.4" y="271.6">MFG.APPR</text>
<text x="358.1" y="275.8">Page</text>
<text x="384.9" y="275.8">Format</text>
<text x="293.4" y="276.3">Drawing number</text>
<text x="401.9" y="277.7">A3</text>
<text x="358.5" y="282.7">Weight</text>
<text x="384.3" y="282.7">Language</text>
<text x="401.7" y="285.7">EN</text>
</g>
<g font-size="2.8" fill="#00f">
<text x="327.1" y="234.8">ISO 2768 mk</text>
<text x="255.9" y="256.7">16.3.18</text>
<text x="278.1" y="256.7">wayne</text>
</g>
</svg>
